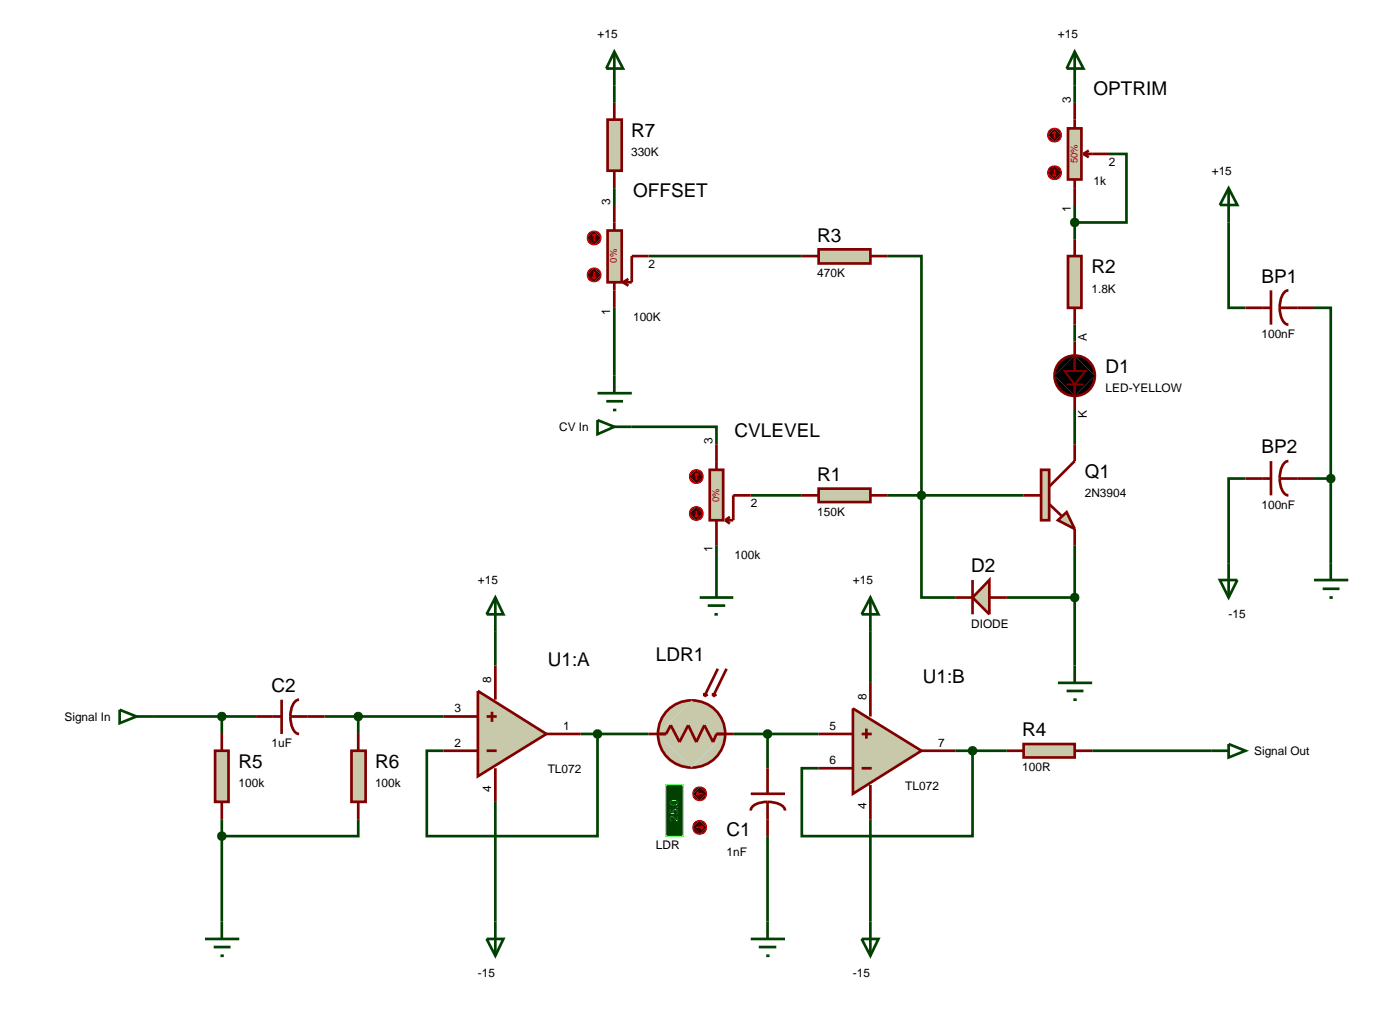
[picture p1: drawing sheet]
<svg xmlns="http://www.w3.org/2000/svg" width="208mm" height="152mm" viewBox="0 0 208 152" stroke-linecap="round" stroke-linejoin="round" font-family="sans-serif">
<g fill="none" stroke="#004000" stroke-width=".4">
<path d="M91.4 12.7v2.6M159.9 12.7v2.6M91.4 28v2.5M96.5 38.1h22.8M132 38.1h5.1v50.8h5.1M159.9 30.5v5.1M165 22.9h2.6v10.2h-7.7M182.8 33.1v12.7h2.5M91.4 45.8v10.1M159.9 48.3v2.5M195.5 45.8h2.5v25.4M94 63.5h12.6v2.6"/>
<path d="M111.7 73.7h7.6M132 73.7h20.3M159.9 61v5.1M185.3 71.2h-2.5v12.6M195.5 71.2h2.5M198 71.2v12.6M73.7 93.9v5.1M106.6 81.2v5.1M129.5 93.9v7.7M149.8 88.9h10.1M159.9 81.2v17.8M22.9 106.6h15.2"/>
<path d="M33 106.6v2.6M48.3 106.6h17.7M53.3 106.6v2.6M73.7 119.3v17.8M86.4 109.2h10.1M88.9 109.2v15.2h-25.4v-12.7h2.5M109.1 109.2h12.7M114.2 109.2v5.1M142.2 111.7h7.6M144.7 111.7v12.7h-25.4v-10.1h2.5M162.5 111.7h17.8M33 121.9v15.2"/>
<path d="M53.3 121.9v2.5h-20.3M114.2 124.4v12.7M129.5 121.9v15.2"/>
</g>
<path d="M121.8 72.7h7.7v2h-7.7z" fill="#c8c8aa" stroke="#800000" stroke-width=".4"/>
<path d="M119.3 73.7h2.5M129.5 73.7h2.5" fill="none" stroke="#800000" stroke-width=".4"/>
<path d="M88.9 62.5l2.5 1-2.5 1.1zM91.4 63.5h2.6" fill="none" stroke="#004000" stroke-width=".4"/>
<path d="M90.4 34.3h2.1v7.7h-2.1z" fill="#c8c8aa" stroke="#800000" stroke-width=".4"/>
<path d="M91.4 30.5v3.8M96.5 38.1h-2.5v3.9h-1.3M91.4 42v3.8M92.7 42l.8 .5M93.5 41.5l-.8 .5" fill="none" stroke="#800000" stroke-width=".4"/>
<path d="M87.7 34.7l.3-.2 .4-.1-1 1 .1-.4zM88.4 34.4a.94 .94 0 0 1 1 1zM89.4 35.4a.94 .94 0 0 1-1 1zM87.4 35.4l1 1a.94 .94 0 0 1-1-1z" fill="#400000" stroke="#f00" stroke-width=".2"/>
<path d="M87.4 35.4l1-1 1 1-1 1z" fill="#400000"/>
<path d="M88.4 34.8l-.3 .3M88.4 34.8l.3 .3M88.4 34.8v1.1" fill="none" stroke="#f00" stroke-width=".2"/>
<path d="M87.7 40.2l.3-.2 .4-.1-1 1 .1-.4zM88.4 39.9a.94 .94 0 0 1 1 1zM89.4 40.9a.94 .94 0 0 1-1 1zM87.4 40.9l1 1a.94 .94 0 0 1-1-1z" fill="#400000" stroke="#f00" stroke-width=".2"/>
<path d="M87.4 40.9l1-1 1 1-1 1z" fill="#400000"/>
<path d="M88.1 41.2l.3 .3M88.4 40.4v1.1M88.7 41.2l-.3 .3" fill="none" stroke="#f00" stroke-width=".2"/>
<path d="M159.9 7.7l1.3 2.5h-2.5zM159.9 7.7v5M88.9 58.5h5.1M90.2 59.7h2.5M91.4 55.9v2.6M91.2 61h.5" fill="none" stroke="#004000" stroke-width=".4"/>
<g fill="#c8c8aa" stroke="#800000" stroke-width=".4">
<path d="M157.4 77.4l1.3-1.2 1.2 2.5z"/>
<path d="M154.9 69.9h1.2v7.5h-1.2z"/>
</g>
<path d="M159.9 50.8v4.4M159.9 57.2v3.8M152.3 73.7h2.6M156.1 75l1.8 1.7M159.9 66.1v2.5l-3.8 3.8M159.9 78.7v2.5" fill="none" stroke="#800000" stroke-width=".4"/>
<path d="M157.5 54a2.97 2.97 0 0 1 2.4-1.1l-3 3 .1-.7 .2-.6zM159.9 52.9a2.95 2.95 0 0 1 3 3zM162.9 55.9a2.95 2.95 0 0 1-3 3zM156.9 55.9l3 3a2.95 2.95 0 0 1-3-3z" fill="#000" stroke="#800000" stroke-width=".4"/>
<path d="M156.9 55.9l3-3 3 3-3 3z" fill="#000"/>
<path d="M158.7 57.2h2.5" fill="none" stroke="#800000" stroke-width=".3"/>
<path d="M158.4 55.2h3.1l-1.6 2z" fill="#000" stroke="#800000" stroke-width=".3"/>
<path d="M158.9 38.1h2v7.7h-2z" fill="#c8c8aa" stroke="#800000" stroke-width=".4"/>
<path d="M159.9 35.6v2.5M159.9 45.8v2.5" fill="none" stroke="#800000" stroke-width=".4"/>
<path d="M159.9 99v2.6M157.4 101.6h5.1M158.7 102.8h2.5M159.7 104.1h.5" fill="none" stroke="#004000" stroke-width=".4"/>
<path d="M121.8 37.1h7.7v2.1h-7.7z" fill="#c8c8aa" stroke="#800000" stroke-width=".4"/>
<path d="M119.3 38.1h2.5M129.5 38.1h2.5" fill="none" stroke="#800000" stroke-width=".4"/>
<path d="M99.1 106a5 5 0 0 1 3.8-1.8l-5 5a5 5 0 0 1 1.2-3.2zM102.9 104.2a5 5 0 0 1 5 5zM102.9 114.2l5-5a5 5 0 0 1-5 5zM97.9 109.2l5 5a5 5 0 0 1-5-5z" fill="#c8c8aa" stroke="#800000" stroke-width=".4"/>
<path d="M97.9 109.2l5-5 5 5-5 5z" fill="#c8c8aa"/>
<path d="M106.8 99.5l-2 4.1M108.1 99.5l-2 4.1M97.8 109.2h1.3l.7-1.3 1.3 2.5 1.3-2.5 1.2 2.5 1.2-2.5 1.3 2.5 .5-1.2h1.3M104.8 103.1v.5M105.3 103.3l-.5 .3M106.1 103.1v.5M106.6 103.3l-.5 .3" fill="none" stroke="#800000" stroke-width=".4"/>
<path d="M99.1 116.8h2.5v7.6h-2.5z" fill="#004000" stroke="#0f0" stroke-width=".2"/>
<path d="M96.5 109.2h2.6M106.6 109.2h2.5" fill="none" stroke="#800000" stroke-width=".4"/>
<path d="M103.4 117.4l.3-.2 .4-.1-1 1 .1-.4zM104.1 117.1a.94 .94 0 0 1 1 1zM105.1 118.1a.94 .94 0 0 1-1 1zM103.1 118.1l1 1a.94 .94 0 0 1-1-1z" fill="#400000" stroke="#f00" stroke-width=".2"/>
<path d="M103.1 118.1l1-1 1 1-1 1z" fill="#400000"/>
<path d="M103.6 118.1l.3 .2M103.6 118.1h1M103.9 117.8l-.3 .3" fill="none" stroke="#f00" stroke-width=".2"/>
<path d="M103.4 122.4l.3-.2 .4-.1-1 1 .1-.4zM104.1 122.1a.94 .94 0 0 1 1 1zM105.1 123.1a.94 .94 0 0 1-1 1zM103.1 123.1l1 1a.94 .94 0 0 1-1-1z" fill="#400000" stroke="#f00" stroke-width=".2"/>
<path d="M103.1 123.1l1-1 1 1-1 1z" fill="#400000"/>
<path d="M103.6 123.1h1M104.3 122.9l.3 .2M104.6 123.1l-.3 .3" fill="none" stroke="#f00" stroke-width=".2"/>
<path d="M111.7 118.1h5.1M114.2 119.3a3.2 3.2 0 0 1 2.5 .9l.1 .4M114.2 119.3a2.98 2.98 0 0 0-2.4 .9l-.1 .4M114.2 114.3v3.8M114.2 119.3v5.1" fill="none" stroke="#800000" stroke-width=".4"/>
<g fill="none" stroke="#004000" stroke-width=".4">
<path d="M73.7 88.9l1.2 2.5h-2.5zM73.7 88.9v5M129.5 88.9l1.2 2.5h-2.5zM129.5 88.9v5M17.8 105.6l2.5 1-2.5 1zM20.3 106.6h2.6M72.4 139.7h2.5l-1.2 2.5zM73.7 137.1v5.1M111.7 139.7h5.1M114.2 137.1v2.6M128.2 139.7h2.5l-1.2 2.5zM129.5 137.1v5.1"/>
<path d="M112.9 140.9h2.6M114 142.2h.5"/>
</g>
<path d="M152.3 110.7h7.6v2h-7.6z" fill="#c8c8aa" stroke="#800000" stroke-width=".4"/>
<path d="M149.8 111.7h2.5M159.9 111.7h2.6" fill="none" stroke="#800000" stroke-width=".4"/>
<path d="M180.3 111.7h2.5M182.8 110.7l2.5 1-2.5 1z" fill="none" stroke="#004000" stroke-width=".4"/>
<path d="M71.1 102.8l10.2 6.4-10.2 6.3z" fill="#c8c8aa" stroke="#800000" stroke-width=".4"/>
<path d="M73.7 99v5.1M66 111.7h5.1M66 106.6h5.1M72.4 111.7h1.5M72.4 106.6h1.5M73.2 105.9v1.5M73.7 114.3v5M81.3 109.2h5.1" fill="none" stroke="#800000" stroke-width=".4"/>
<path d="M126.9 105.4l10.2 6.3-10.2 6.4z" fill="#c8c8aa" stroke="#800000" stroke-width=".4"/>
<path d="M121.8 114.3h5.1M121.8 109.2h5.1M128.2 114.3h1.5M128.2 109.2h1.5M128.9 108.4v1.5M129.5 101.6v5M129.5 116.8v5.1M137.1 111.7h5.1" fill="none" stroke="#800000" stroke-width=".4"/>
<path d="M91.4 7.7l1.3 2.5h-2.5zM91.4 7.7v5" fill="none" stroke="#004000" stroke-width=".4"/>
<path d="M144.4 111.3l.3-.1-.5 .5zM144.7 111.2l.3 .1 .2 .4zM145.2 111.7l-.1 .3-.4 .2zM144.2 111.7l.5 .5-.4-.2z" fill="#004000" stroke="#004000" stroke-width=".4"/>
<path d="M144.7 111.2l.5 .5-.5 .5-.5-.5z" fill="#004000"/>
<path d="M88.5 108.9l.4-.2-.5 .5zM88.9 108.7l.4 .2 .1 .3zM88.9 109.7l.5-.5-.2 .4zM88.4 109.2l.5 .5-.3-.1z" fill="#004000" stroke="#004000" stroke-width=".4"/>
<path d="M88.4 109.2l.5-.5 .5 .5-.5 .5z" fill="#004000"/>
<path d="M136.8 73.3l.3-.1-.5 .5zM137.1 73.2l.3 .1 .2 .4zM137.6 73.7l-.2 .4-.3 .1zM136.6 73.7l.5 .5-.3-.1z" fill="#004000" stroke="#004000" stroke-width=".4"/>
<path d="M137.1 73.2l.5 .5-.5 .5-.5-.5z" fill="#004000"/>
<path d="M32 111.7h2v7.6h-2z" fill="#c8c8aa" stroke="#800000" stroke-width=".4"/>
<path d="M33 109.2v2.5M33 119.3v2.6" fill="none" stroke="#800000" stroke-width=".4"/>
<path d="M52.3 111.7h2.1v7.6h-2.1z" fill="#c8c8aa" stroke="#800000" stroke-width=".4"/>
<path d="M38.1 106.6h3.8M41.9 104.1v5.1M43.2 106.6a3.2 3.2 0 0 0 .9 2.5l.4 .1M43.2 106.6h5.1M44.5 104.1a1.5 1.5 0 0 0-1.1 1.3l-.2 1.2M53.3 109.2v2.5M53.3 119.3v2.6" fill="none" stroke="#800000" stroke-width=".4"/>
<path d="M32.7 106.2l.3-.1-.5 .5zM33 106.1l.4 .2 .1 .3zM33 107.1l.5-.5-.2 .4zM32.5 106.6l.5 .5-.4-.2z" fill="#004000" stroke="#004000" stroke-width=".4"/>
<path d="M33 106.1l.5 .5-.5 .5-.5-.5z" fill="#004000"/>
<path d="M53 106.2l.3-.1-.5 .5zM53.3 106.1l.4 .2 .1 .3zM53.8 106.6l-.1 .3-.4 .2zM52.8 106.6l.5 .5-.3-.1z" fill="#004000" stroke="#004000" stroke-width=".4"/>
<path d="M52.8 106.6l.5-.5 .5 .5-.5 .5z" fill="#004000"/>
<path d="M30.5 139.7h5.1M33 137.1v2.6M31.8 140.9h2.5M32.8 142.2h.5" fill="none" stroke="#004000" stroke-width=".4"/>
<path d="M32.7 124l.3-.1-.5 .5zM33 123.9l.3 .1 .2 .4zM33.5 124.4l-.1 .3-.4 .2zM32.5 124.4l.5 .5-.4-.2z" fill="#004000" stroke="#004000" stroke-width=".4"/>
<path d="M32.5 124.4l.5-.5 .5 .5-.5 .5z" fill="#004000"/>
<path d="M147.2 86.3v5.1l-2.5-2.5z" fill="#c8c8aa" stroke="#800000" stroke-width=".4"/>
<path d="M142.2 88.9h2.5M144.7 86.3v5.1M147.2 88.9h2.6" fill="none" stroke="#800000" stroke-width=".4"/>
<path d="M159.6 88.5l.3-.1-.5 .5zM159.9 88.4l.4 .2 .1 .3zM160.4 88.9l-.1 .3-.4 .2zM159.4 88.9l.5 .5-.3-.1z" fill="#004000" stroke="#004000" stroke-width=".4"/>
<path d="M159.9 88.4l.5 .5-.5 .5-.5-.5z" fill="#004000"/>
<path d="M113.8 108.9l.4-.2-.5 .5zM114.2 108.7l.4 .2 .1 .3zM114.7 109.2l-.1 .3-.4 .2zM113.7 109.2l.5 .5-.3-.1z" fill="#004000" stroke="#004000" stroke-width=".4"/>
<path d="M113.7 109.2l.5-.5 .5 .5-.5 .5z" fill="#004000"/>
<path d="M105.6 69.9h2v7.5h-2z" fill="#c8c8aa" stroke="#800000" stroke-width=".4"/>
<path d="M106.6 66.1v3.8M106.6 77.4v3.8M107.9 77.4l.7 .5M108.6 76.9l-.7 .5M111.7 73.7h-2.6v3.7h-1.2" fill="none" stroke="#800000" stroke-width=".4"/>
<path d="M102.9 70.2l.3-.2 .4-.1-1 1 .1-.4zM103.6 69.9a.94 .94 0 0 1 1 1zM104.6 70.9a.94 .94 0 0 1-1 1zM102.6 70.9l1 1a.94 .94 0 0 1-1-1z" fill="#400000" stroke="#f00" stroke-width=".2"/>
<path d="M103.6 69.9l1 1-1 1-1-1z" fill="#400000"/>
<path d="M103.6 70.4l-.2 .3M103.6 70.4l.3 .3M103.6 70.4v1" fill="none" stroke="#f00" stroke-width=".2"/>
<path d="M102.9 75.7l.3-.2 .4-.1-1 1 .1-.4zM103.6 75.4a.94 .94 0 0 1 1 1zM103.6 77.4l1-1a.94 .94 0 0 1-1 1zM102.6 76.4l1 1a.94 .94 0 0 1-1-1z" fill="#400000" stroke="#f00" stroke-width=".2"/>
<path d="M102.6 76.4l1-1 1 1-1 1z" fill="#400000"/>
<path d="M103.4 76.7l.2 .2M103.6 76v.9M103.9 76.7l-.3 .2" fill="none" stroke="#f00" stroke-width=".2"/>
<path d="M104.1 88.9h5M105.3 90.1h2.6M106.3 91.4h.5M106.6 86.3v2.6" fill="none" stroke="#004000" stroke-width=".4"/>
<path d="M90.4 17.8h2.1v7.6h-2.1z" fill="#c8c8aa" stroke="#800000" stroke-width=".4"/>
<path d="M91.4 15.3v2.5M91.4 25.4v2.6M185.3 45.8h3.8M189.1 43.2v5.1M190.4 45.8a3.1 3.1 0 0 0 .9 2.4l.4 .1M190.4 45.8h5.1M191.7 43.2a1.5 1.5 0 0 0-1.1 1.3l-.2 1.3M185.3 71.2h3.8M189.1 68.6v5.1M190.4 71.2a3.1 3.1 0 0 0 .9 2.4l.4 .1M190.4 71.2h5.1M191.7 68.6a1.5 1.5 0 0 0-1.1 1.3l-.2 1.3" fill="none" stroke="#800000" stroke-width=".4"/>
<path d="M182.8 28l1.3 2.5h-2.6zM182.8 28v5.1M181.5 86.3h2.6l-1.3 2.6zM182.8 83.8v5.1M195.5 86.3h5.1M196.8 87.6h2.5M197.8 88.9h.5M198 83.8v2.5" fill="none" stroke="#004000" stroke-width=".4"/>
<path d="M197.7 70.8l.3-.1-.5 .5zM198 70.7l.4 .2 .1 .3zM198.5 71.2l-.1 .3-.4 .2zM197.5 71.2l.5 .5-.3-.1z" fill="#004000" stroke="#004000" stroke-width=".4"/>
<path d="M198 70.7l.5 .5-.5 .5-.5-.5z" fill="#004000"/>
<path d="M158.9 19.1h2v7.6h-2z" fill="#c8c8aa" stroke="#800000" stroke-width=".4"/>
<path d="M159.9 15.3v3.8M159.9 26.7v3.8M161.2 22.9l.8 .5M161.2 22.9h3.8M162 22.4l-.8 .5" fill="none" stroke="#800000" stroke-width=".4"/>
<path d="M156.2 19.4l.3-.2 .4-.1-1 1 .1-.4zM156.9 19.1a.94 .94 0 0 1 1 1zM157.9 20.1a.94 .94 0 0 1-1 1zM155.9 20.1l1 1a.94 .94 0 0 1-1-1z" fill="#400000" stroke="#f00" stroke-width=".2"/>
<path d="M155.9 20.1l1-1 1 1-1 1z" fill="#400000"/>
<path d="M156.9 19.6l-.3 .3M156.9 19.6l.2 .3M156.9 19.6v1" fill="none" stroke="#f00" stroke-width=".2"/>
<path d="M156.2 25l.3-.2 .4-.1-1 1 .1-.4zM156.9 24.7a.94 .94 0 0 1 1 1zM157.9 25.7a.94 .94 0 0 1-1 1zM155.9 25.7l1 1a.94 .94 0 0 1-1-1z" fill="#400000" stroke="#f00" stroke-width=".2"/>
<path d="M155.9 25.7l1-1 1 1-1 1z" fill="#400000"/>
<path d="M156.6 26l.3 .2M156.9 25.2v1M157.1 26l-.2 .2" fill="none" stroke="#f00" stroke-width=".2"/>
<path d="M159.6 32.7l.3-.1-.5 .5zM159.9 32.6l.4 .2 .1 .3zM160.4 33.1l-.1 .3-.4 .2zM159.4 33.1l.5 .5-.3-.1z" fill="#004000" stroke="#004000" stroke-width=".4"/>
<path d="M159.4 33.1l.5-.5 .5 .5-.5 .5z" fill="#004000"/>
<g font-size="2.8">
<text x="162.7" y="14.2">OPTRIM</text>
<text x="93.9" y="20.4">R7</text>
<text x="94.2" y="29.4">OFFSET</text>
<text x="121.6" y="36">R3</text>
<text x="162.4" y="40.7">R2</text>
<text x="187.7" y="42.1">BP1</text>
<text x="164.5" y="55.5">D1</text>
<text x="109.3" y="65">CVLEVEL</text>
<text x="121.6" y="71.6">R1</text>
<text x="161.4" y="71.2">Q1</text>
<text x="187.7" y="67.5">BP2</text>
<text x="144.5" y="85.2">D2</text>
<text x="81.5" y="99.2">U1:A</text>
<text x="97.6" y="98.4">LDR1</text>
<text x="137.3" y="101.7">U1:B</text>
<text x="40.4" y="103">C2</text>
<text x="152.1" y="109.6">R4</text>
<text x="35.5" y="114.3">R5</text>
<text x="55.8" y="114.3">R6</text>
<text x="108.1" y="124.5">C1</text>
</g>
<g font-size="1.8">
<text x="88.9" y="5.7">+15</text>
<text x="157.4" y="5.7">+15</text>
<text x="159.3" y="15.3" transform="rotate(-90 159.3 15.3)">3</text>
<text x="93.9" y="23.2">330K</text>
<text x="162.7" y="27.5">1k</text>
<text x="165" y="24.7">2</text>
<text x="180.3" y="26">+15</text>
<text x="90.8" y="30.5" transform="rotate(-90 90.8 30.5)">3</text>
<text x="159.3" y="31.5" transform="rotate(-90 159.3 31.5)">1</text>
<text x="96.5" y="39.9">2</text>
<text x="121.6" y="41.2">470K</text>
<text x="90.8" y="46.8" transform="rotate(-90 90.8 46.8)">1</text>
<text x="94.2" y="47.8">100K</text>
<text x="162.4" y="43.6">1.8K</text>
<text x="161.7" y="50.8" transform="rotate(-90 161.7 50.8)">A</text>
<text x="187.7" y="50.3">100nF</text>
<text x="164.5" y="58.3">LED-YELLOW</text>
<text x="83.2" y="64.1">CV In</text>
<text x="161.7" y="62.2" transform="rotate(-90 161.7 62.2)">K</text>
<text x="106" y="66.1" transform="rotate(-90 106 66.1)">3</text>
<text x="111.7" y="75.5">2</text>
<text x="121.6" y="76.7">150K</text>
<text x="161.4" y="74">2N3904</text>
<text x="187.7" y="75.7">100nF</text>
<text x="106" y="82.2" transform="rotate(-90 106 82.2)">1</text>
<text x="109.3" y="83.2">100k</text>
<text x="71.1" y="86.9">+15</text>
<text x="126.9" y="86.9">+15</text>
<text x="144.5" y="93.4">DIODE</text>
<text x="182.8" y="92">-15</text>
<text x="73.1" y="101.6" transform="rotate(-90 73.1 101.6)">8</text>
<text x="9.6" y="107.2">Signal In</text>
<text x="67.6" y="106">3</text>
<text x="128.9" y="104.1" transform="rotate(-90 128.9 104.1)">8</text>
<text x="40.4" y="111.2">1uF</text>
<text x="67.6" y="111.1">2</text>
<text x="83.8" y="108.6">1</text>
<text x="123.4" y="108.6">5</text>
<text x="123.4" y="113.7">6</text>
<text x="139.6" y="111.1">7</text>
<text x="186.6" y="112.3">Signal Out</text>
<text x="35.5" y="117.1">100k</text>
<text x="55.8" y="117.1">100k</text>
<text x="73.1" y="117.8" transform="rotate(-90 73.1 117.8)">4</text>
<text x="81.5" y="115">TL072</text>
<text x="134.7" y="117.5">TL072</text>
<text x="152.1" y="114.7">100R</text>
<text x="128.9" y="120.3" transform="rotate(-90 128.9 120.3)">4</text>
<text x="97.6" y="126.3">LDR</text>
<text x="108.1" y="127.3">1nF</text>
<text x="71.1" y="145.3">-15</text>
<text x="126.9" y="145.3">-15</text>
</g>
<text font-size="1.8" fill="#0f0" x="100.9" y="122.3" transform="rotate(-90 100.9 122.3)">25.0</text>
<g font-size="1.4" fill="#c00000">
<text x="160.3" y="24.3" transform="rotate(-90 160.3 24.3)">50%</text>
<text x="91.8" y="39.1" transform="rotate(-90 91.8 39.1)">0%</text>
<text x="107" y="74.7" transform="rotate(-90 107 74.7)">0%</text>
</g>
</svg>
